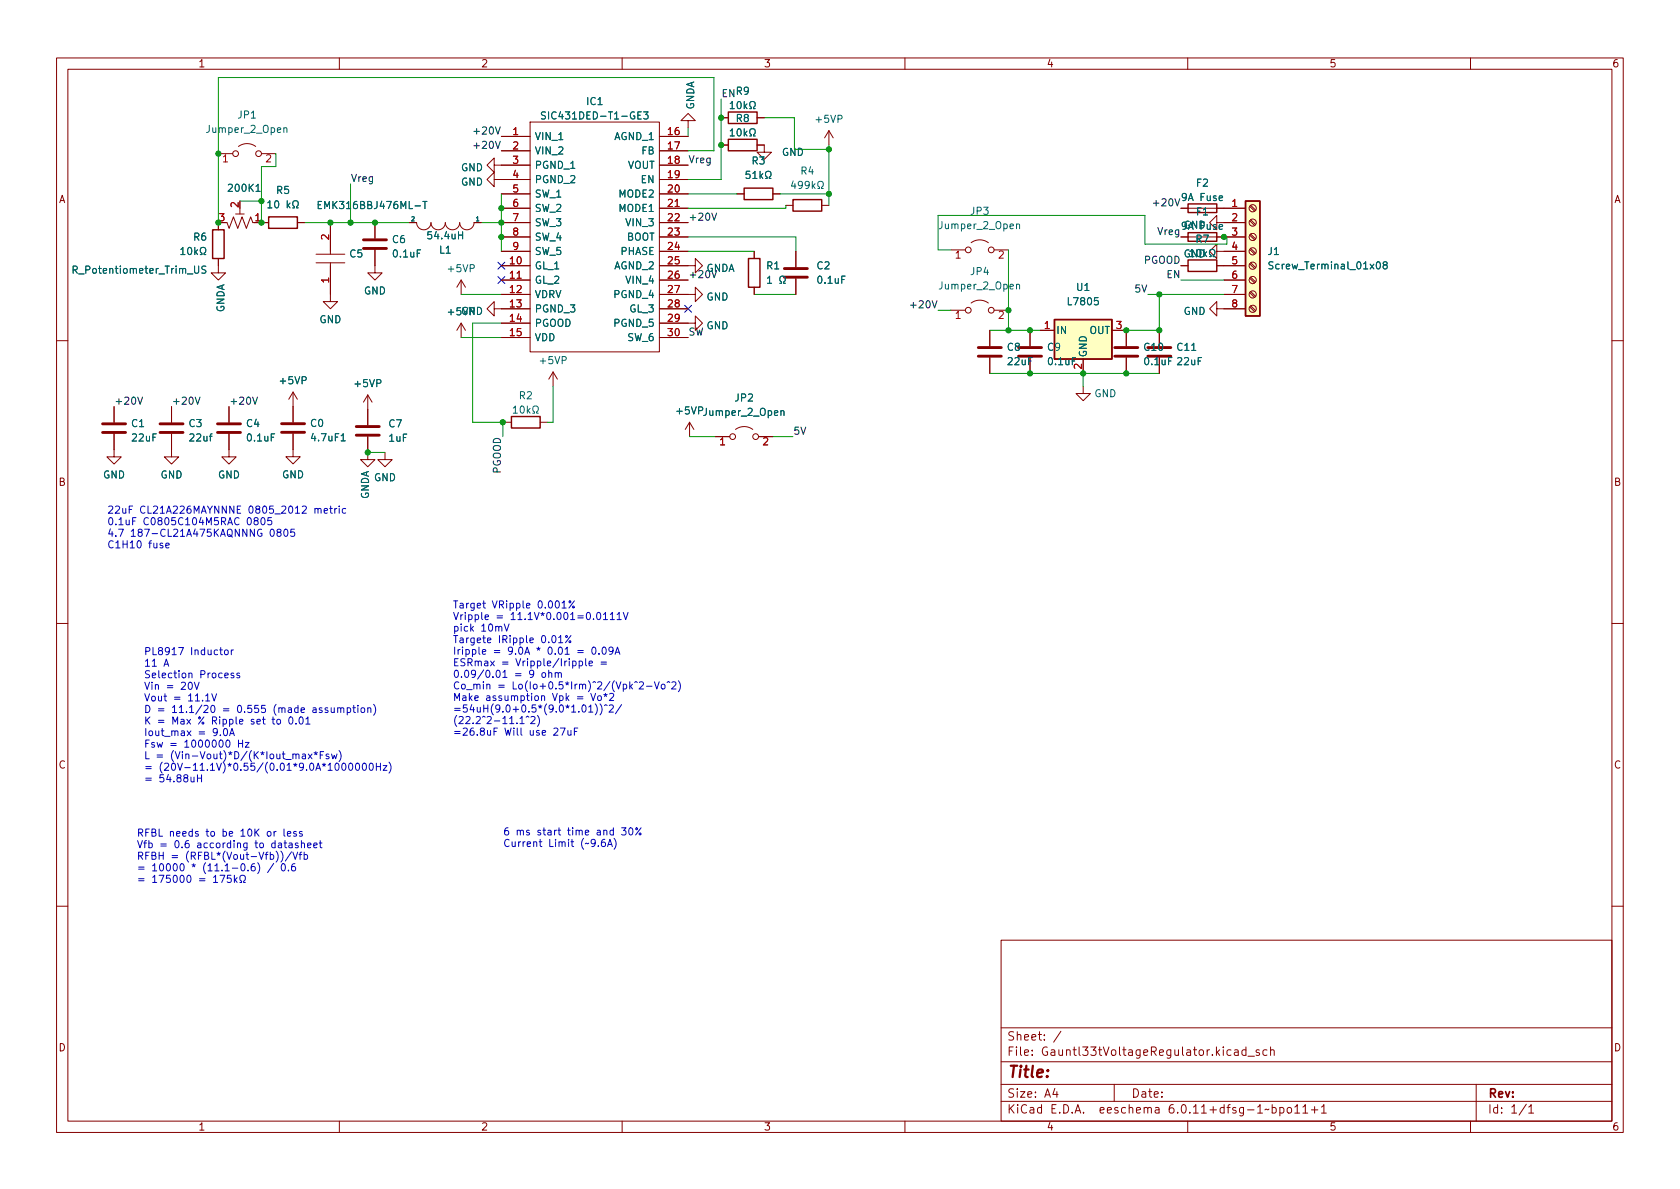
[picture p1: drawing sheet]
<svg xmlns="http://www.w3.org/2000/svg" width="297mm" height="210mm" viewBox="0 0 297 210" stroke-linecap="round" stroke-linejoin="round" font-family="sans-serif">
<g fill="none" stroke="#840000" stroke-width=".18">
<path d="M10 10.2h277v190.1h-277zM12 12.2h273v186.1h-273zM60 10.2v2M110 10.2v2M160 10.2v2M210 10.2v2M260 10.2v2M38.6 27.2h2.5M38.6 39.4v1.2M39.9 39.4h.2l.4 1 .8-2.1 .7 2.1 .8-2.1 .8 2.1 .7-2.1 .4 1.1M41.7 37.8h1.5M42.2 25.9a2.54 2.54 0 0 1 3 0"/>
<path d="M42.4 36.8v1M45 39.4h2.5M46.2 27.2h2.6M52.6 39.4h1.2M58.4 39.4v5.6M66.3 39.4v2.8M72.4 39.4h1.3a1.27 1.27 0 0 0 1.2 1.2 1.27 1.27 0 0 0 1.3-1.2 1.27 1.27 0 0 0 1.3 1.2 1.27 1.27 0 0 0 1.2-1.2 1.27 1.27 0 0 0 1.3 1.2 1.27 1.27 0 0 0 1.3-1.2 1.27 1.27 0 0 0 1.2 1.2 1.27 1.27 0 0 0 1.3-1.2h1.3M87.4 29.2v-1.3l-1.3 1.3 1.3 1.3v-1.3h6.3M87.4 31.7v-1.2l-1.3 1.2 1.3 1.3v-1.3h6.3M88.6 34.3h5.1M88.6 36.8h5.1M88.6 39.4h5.1"/>
<path d="M88.6 24.1h5.1M88.6 26.7h5.1M93.7 21.6h22.9v40.6h-22.9zM116.6 34.3h5.1M116.6 36.8h5.1M116.6 39.4h5.1M116.6 24.1h5.1M116.6 26.7h5.1M116.6 29.2h5.1M116.6 31.7h5.1M121.7 21.3h1.2l-1.2-1.2-1.3 1.2h1.3v1.3M127.5 20.8h1.3"/>
<path d="M127.5 25.6h1.3M130.3 34.3h1.3M133.9 25.6h1.2v1.3h1.3l-1.3 1.3-1.2-1.3h1.2M133.9 20.8h1.2M136.7 34.3h1.2M138.9 36.3h1.3M145.3 36.3h1.3M146.6 23.1l-.8 1.3M146.6 23.1v2.5M146.6 23.1l.7 1.3M208.8 36.8h11.4M215.1 39.4v-1.3l-1.2 1.3 1.2 1.2v-1.2h5.1"/>
<path d="M221 39l.8 .9M221 36.5l.8 .8M221.1 38.9l.9 .8M221.1 36.3l.9 .9M38.6 45.7v2.6h-1.3l1.3 1.2 1.3-1.2h-1.3M55.9 46.5h5.1M55.9 45h5.1M58.4 46.5v6.8h1.3l-1.3 1.3-1.3-1.3h1.3M66.3 44.2v4.1h1.3l-1.3 1.2-1.3-1.2h1.3M81.5 57.1l-.7 1.3M81.5 49.5v2.6M81.5 57.1v2.6"/>
<path d="M81.5 57.1l.8 1.3M81.5 49.5l-.7 1.3M81.5 49.5l.8 1.3M87.4 54.6v-1.3l-1.3 1.3 1.3 1.3v-1.3h6.3M88.6 41.9h5.1M88.6 44.4h5.1M88.6 47h5.1M88.6 49.5h5.1M88.6 52.1h5.1M88.6 57.1h5.1M88.6 59.7h5.1M116.6 47h6.3v-1.3l1.3 1.3-1.3 1.3v-1.3"/>
<path d="M116.6 57.1h6.3v-1.2l1.3 1.2-1.3 1.3v-1.3M116.6 52.1h6.3v-1.3l1.3 1.3-1.3 1.2v-1.2M116.6 41.9h5.1M116.6 44.4h5.1M116.6 49.5h5.1M116.6 54.6h5.1M116.6 59.7h5.1M133.3 44.4v1.3M133.3 50.8v1.3M140.7 44.4v2.8M140.7 49.3v2.8M168.1 44.2h2.6"/>
<path d="M168.1 54.9h2.6M171.7 42.9a2.54 2.54 0 0 1 3.1 0M171.7 53.6a2.54 2.54 0 0 1 3.1 0M175 58.4v2.8M175.8 44.2h2.5M175.8 54.9h2.5M182.1 58.4v2.8M183.9 58.4h2.5M196.6 58.4h2.5v2.8M205 58.4v2.8M208.8 41.9h11.4M208.8 47h1.3"/>
<path d="M215.1 44.4v-1.2l-1.2 1.2 1.2 1.3v-1.3h5.1M215.1 54.6v-1.3l-1.2 1.3 1.2 1.3v-1.3h5.1M215.1 47h5.1M216.4 49.5h3.8M216.4 52.1h3.8M221 54.3l.8 .8M221 51.7l.8 .9M221 49.2l.8 .8M221 46.7l.8 .8M221 44.1l.8 .9M221 41.6l.8 .8M221.1 54.1l.9 .8"/>
<path d="M221.1 51.6l.9 .8M221.1 49l.9 .9M221.1 46.5l.9 .8M221.1 43.9l.9 .9M221.1 41.4l.9 .8M10 60.2h2M20.2 76.7v4.1h1.2l-1.2 1.3-1.3-1.3h1.3M20.2 71.9v2.8M30.3 76.7v4.1h1.3l-1.3 1.3-1.2-1.3h1.2M30.3 71.9v2.8M40.5 76.7v4.1h1.3l-1.3 1.3-1.3-1.3h1.3M40.5 71.9v2.8"/>
<path d="M51.8 76.7v4.1h1.3l-1.3 1.2-1.3-1.2h1.3M51.8 69.3v5.4M51.8 69.3l-.7 1.3M51.8 69.3l.8 1.3M65 77.2v4.1h1.3l-1.3 1.2-1.2-1.2h1.2M65 69.8l-.7 1.3M65 69.8v5.4M65 69.8l.8 1.3M89.2 74.7h1.2M95.5 74.7h1.3M97.8 65.8l-.8 1.3M97.8 65.8v2.5"/>
<path d="M97.8 65.8l.8 1.3M121.9 74.7l-.7 1.2M121.9 74.7v2.5M121.9 74.7l.8 1.2M126.5 77.2h2.5M130 75.9a2.54 2.54 0 0 1 3.1 0M134.1 77.2h2.6M175 63.2v2.8M182.1 63.2v2.8M191.5 68.3v1.3h1.3l-1.3 1.3-1.3-1.3h1.3M191.5 63.5v2.5M199.1 63.2v2.8"/>
<path d="M205 63.2v2.8M285 60.2h2M68.1 80v1.3h1.2l-1.2 1.2-1.3-1.2h1.3M10 110.2h2M285 110.2h2M10 160.2h2M177 166.3h108v32h-108zM285 160.2h2M60 198.3v2M110 198.3v2M160 198.3v2M177 194.8h108"/>
<path d="M177 191.8h108M177 187.8h108M177 181.8h108M182.5 186.5v.1M182.5 185.7v.1M184.6 183.8v.1M184.6 183v.1M187.6 182.4l-1.3 1.9M197 191.8v3M204.3 195.9h.6v.9M204.9 196.2l-.5 .1a.29 .29 0 0 0-.2 .2 .29 .29 0 0 0 .2 .3h.5M210 198.3v2"/>
<path d="M220.3 185.7l-.4-.1-.3 .3v.4l.1 .3h.6M220.3 185.1v1.5M220.6 186.8h1.2M222.6 185.7l-.3-.1-.2 .2v.3l.5 .1v.4h-.5M224 185.7l-.4-.1-.3 .3v.4l.1 .3h.6M224.6 185.8l.3-.2 .3 .1 .1 .9M224.6 185.1v1.5M228.9 196.8h.9M230.4 195.8l.4-.5v1.5M230.4 196.8h.8M231.9 196.3h1.1M232.4 195.7v1.1"/>
<path d="M233.6 195.8l.5-.5v1.5M233.6 196.8h.9M260 198.3v2M261 191.8v6.5M270.3 195.8l.4-.5v1.5M270.3 196.8h.9"/>
<circle cx="41.7" cy="27.2" r=".51"/>
<circle cx="45.7" cy="27.2" r=".51"/>
<circle cx="221.5" cy="36.8" r=".63"/>
<circle cx="221.5" cy="39.4" r=".63"/>
<circle cx="171.2" cy="54.9" r=".51"/>
<circle cx="171.2" cy="44.2" r=".51"/>
<circle cx="175.3" cy="54.9" r=".51"/>
<circle cx="175.3" cy="44.2" r=".51"/>
<circle cx="221.5" cy="47" r=".63"/>
<circle cx="221.5" cy="41.9" r=".63"/>
<circle cx="221.5" cy="52.1" r=".63"/>
<circle cx="221.5" cy="49.5" r=".63"/>
<circle cx="221.5" cy="44.4" r=".63"/>
<circle cx="221.5" cy="54.6" r=".63"/>
<circle cx="129.5" cy="77.2" r=".51"/>
<circle cx="133.6" cy="77.2" r=".51"/>
</g>
<g fill="none" stroke="#840000" stroke-width=".25">
<path d="M128.8 19.8h5.1v2h-5.1zM47.5 38.3h5.1v2.1h-5.1zM128.8 24.6h5.1v2.1h-5.1zM131.6 33.3h5.1v2h-5.1zM140.2 35.3h5.1v2h-5.1zM210.1 36.1h5v1.5h-5zM220.2 35.6h2.6v20.3h-2.6zM37.6 40.6h2v5.1h-2zM132.3 45.7h2.1v5.1h-2.1zM186.4 56.5h10.2v7h-10.2zM210.1 41.1h5v1.6h-5zM210.1 46h5v2h-5z"/>
<path d="M90.4 73.7h5.1v2h-5.1z"/>
</g>
<g fill="none" stroke="#006464" stroke-width=".18">
<path d="M113.4 19.8h-.6v1.2h.6M113.8 19.8h.8l-.4 .5 .3 .1v.5l-.2 .1-.5-.1M129.1 18.3l.4-.4v1.3M129.1 19.2h.7M130.4 18.1l.2-.2a.68 .68 0 0 1 .5 .7 .68 .68 0 0 1-.5 .6l-.2-.1-.1-.4zM131.6 17.9v1.3M131.7 18.7l.4 .5M132.1 18.4l-.5 .5M132.6 19.2h.3v-.2a.54 .54 0 0 1-.3-.8 .54 .54 0 0 1 .7-.2 .58 .58 0 0 1-.1 1v.2h.3M45.3 32.9l.3-.3v1.2M45.3 33.8h.7M50.2 22.7l.2-.1h.3v.8"/>
<path d="M50.2 22.6v.8M50.8 35.5v1.3M50.9 36.3l.4 .5M51.3 35.9l-.5 .5M51.8 36.8h.3v-.3a.54 .54 0 0 1-.3-.7 .54 .54 0 0 1 .7-.2 .58 .58 0 0 1-.1 .9v.3h.3M56.3 36.2h.4M56.9 35.6h-.6v1.3h.6M57.4 36.9v-1.3l.4 .9 .5-.9v1.3M58.9 35.6v1.3M59 36.2l.6 .7M59.6 35.6l-.7 .7M60 35.6h.8l-.4 .5 .3 .1v.6l-.1 .1-.6-.1"/>
<path d="M61.3 36l.3-.4v1.3M61.3 36.9h.7M63.1 35.6l-.4 .1a.86 .86 0 0 0 0 1.2l.5-.1v-.5l-.2-.2-.4 .1-.1 .1M63.8 36.2h.5l.1-.2v-.3l-.6-.1v1.3h.4l.2-.1 .1-.3-.3-.3M65 36.2h.6l.1-.2-.1-.3-.6-.1v1.3h.5l.2-.1 .1-.3-.3-.3M66.7 35.6v.9a.41 .41 0 0 1-.5 .4M67.5 35.6l-.3 .9h.8M67.8 36v.9M68.4 35.6h.8l-.5 1.3M70.2 35.6l-.3 .1a.86 .86 0 0 0 0 1.2l.4-.1 .1-.5-.3-.2h-.2l-.3 .2M70.9 36.9v-1.3l.4 .9 .4-.9v1.3M72.3 35.6v1.3h.7"/>
<path d="M73.4 36.4h.9M74.8 35.6h.7M75.1 35.6v1.3M112.8 20.4h.4M129.1 23.1l.4-.3v1.2M129.1 24h.7M130.4 22.9l.2-.1a.68 .68 0 0 1 .5 .6 .68 .68 0 0 1-.5 .6l-.2-.1-.1-.3zM131.6 22.8v1.2M131.7 23.6l.4 .4M132.1 23.2l-.5 .5M132.6 24h.3v-.2a.54 .54 0 0 1-.3-.7 .54 .54 0 0 1 .7-.3 .58 .58 0 0 1-.1 1v.2h.3M132.6 30.3h-.6l-.1 .6 .2-.1h.4l.1 .2v.4l-.2 .2-.5-.2"/>
<path d="M133.1 30.6l.4-.3v1.3M133.1 31.6h.7M134.4 30.3v1.3M134.5 31.1l.4 .5M134.9 30.7l-.5 .5M135.4 31.6h.3v-.3a.54 .54 0 0 1-.3-.7 .54 .54 0 0 1 .7-.3 .58 .58 0 0 1-.1 1v.3h.3M140.2 32l-.3 .9h.8M140.5 32.5v.8M141.9 32.6l-.3 .3h-.2l-.3-.3 .2-.5h.3l.2 .1a.84 .84 0 0 1-.3 1.1h-.2M143.1 32.6l-.3 .3h-.2l-.2-.3 .1-.5h.3l.2 .1a.84 .84 0 0 1-.3 1.1h-.2M143.6 32.1v1.2M143.7 32.9l.4 .4"/>
<path d="M144.1 32.5l-.5 .5M144.6 33.3h.3v-.2a.54 .54 0 0 1-.3-.7 .54 .54 0 0 1 .8-.3 .58 .58 0 0 1-.1 1v.2h.3M148.2 21h.6l.1-.2-.1-.3-.6-.1v1.3M179.7 39.7l.2-.1 .3 .1 .1 .7M179.7 39.6v.8M32 44.1l.3-.4v1.3M32 45h.7M33.3 43.9l.2-.2a.68 .68 0 0 1 .4 .7 .68 .68 0 0 1-.4 .6l-.2-.1-.1-.4zM34.4 47.1v1l.2 .2h.4l.1-.2v-1M34.4 43.7v1.3M34.6 44.5l.3 .5M34.9 44.2l-.5 .5"/>
<path d="M35.4 45h.3v-.2a.54 .54 0 0 1-.3-.8 .54 .54 0 0 1 .8-.2 .58 .58 0 0 1-.1 1v.2h.3M36.4 47.1h-.5l-.2 .1v.3l.6 .3 .1 .3-.2 .2h-.5M74.4 44.2h-.6v1.3M81.1 41.6h.7M81.8 41v1.2M83.1 47.5l.6-.1 .2-.2-.1-.3-.7-.1v1.3M137.9 50.1h.3v-.2a.54 .54 0 0 1-.3-.8 .54 .54 0 0 1 .8-.2 .58 .58 0 0 1-.2 1v.2h.3M149.4 48.8h-.6v1.3M179.7 50.4l.2-.1h.3l.1 .8M179.7 50.3v.8M194.1 52.6h-.6v.6l.2-.1 .4 .1 .1 .2-.1 .4-.1 .1-.5-.1M213.8 45.4h.3v-.3a.54 .54 0 0 1-.2-.7 .54 .54 0 0 1 .7-.2 .58 .58 0 0 1-.1 .9v.3h.3"/>
<path d="M243.5 46.4l.1-.1a.68 .68 0 0 1 .5 .6 .68 .68 0 0 1-.5 .7l-.1-.2-.2-.3zM244.8 46.8l-.3-.2 .1-.2 .2-.1h.4l.1 .2-.1 .2-.5 .2-.2 .2v.2l.3 .3 .4-.1 .1-.2-.1-.3-.2-.2M37 77.1h.5M37.5 76.7l-.3 .2v1.1M48.6 76.7h-.6v1.3M53.4 67.3l.6-.1 .1-.2v-.3l-.7-.1v1.3M60.3 77.1l.4-.4v1.3M60.3 78h.7M66.6 67.8l.6-.1 .2-.2-.1-.3-.7-.1v1.3M90.8 72.2l.3-.4v1.3M90.8 73.1h.7M92.1 71.9l.2-.1a.68 .68 0 0 1 .4 .6 .68 .68 0 0 1-.4 .7l-.2-.2-.1-.3z"/>
<path d="M93.2 71.8v1.3M93.4 72.6l.3 .5M93.7 72.2l-.5 .5M94.2 73.1h.3v-.3a.54 .54 0 0 1-.3-.7 .54 .54 0 0 1 .8-.2 .58 .58 0 0 1-.1 .9v.3h.3M99.4 63.7h.6l.1-.2v-.3l-.7-.1v1.2M138.1 72.7l.2-.1 .3 .1v.8M138.1 72.6v.9M190.2 63.2h-.6v1.3M207.2 63.2h-.6v1.3M210.7 62h.7"/>
</g>
<path d="M39.5 27.7l.4-.3v1.2M47.1 27.5l.5-.1 .3 .3-.8 .9h.8M119.4 36.5h.7M91.4 49.2h.8M169.1 44.7l.3-.3v1.3M169.1 55.4l.3-.3v1.2M176.7 44.5l.5-.1 .2 .3-.8 1h.8M176.7 55.2l.5-.1 .2 .3-.8 .9h.8M127.4 77.8l.4-.4v1.3M135 77.5l.5-.1 .2 .4-.7 .9h.7" fill="none" stroke="#a90000" stroke-width=".18"/>
<g fill="#ffffc2" stroke="#ffffc2" stroke-width=".18">
<path d="M220.2 35.6h2.6v20.3h-2.6z"/>
<path d="M186.4 56.5h10.2v7h-10.2z"/>
</g>
<g fill="none" stroke="#840000" stroke-width=".51">
<path d="M64.3 43.9h4M64.3 42.4h4M138.7 47.5h4M138.7 49h4M18.1 76.5h4.1M18.1 74.9h4.1M28.3 76.5h4.1M28.3 74.9h4.1M38.5 76.5h4M38.5 74.9h4M49.8 76.4h4M49.8 74.9h4"/>
<path d="M63 75.4h4.1M63 77h4.1M173 63h4M173 61.5h4M180.1 63h4M180.1 61.5h4M197.1 63h4.1M197.1 61.5h4.1M202.9 63h4.1M202.9 61.5h4.1"/>
</g>
<path d="M87.6 22.4l.4 1.3 .4-1.3M87.6 25l.4 1.3 .4-1.3M125.9 37.7l.4 1.3 .4-1.3M207.7 35.1l.5 1.3 .4-1.3M125.9 47.8l.4 1.3 .4-1.3M164.8 53.2l.4 1.2 .5-1.2M24.4 70.2l.4 1.3 .4-1.3M34.5 70.2l.4 1.3 .5-1.3M44.7 70.2l.4 1.3 .4-1.3" fill="none" stroke="#0f0f0f" stroke-width=".18"/>
<g fill="none" stroke="#0000c2" stroke-width=".18">
<path d="M24.1 91.5h-.7v1.3M24.4 95.7l.1-.1a.68 .68 0 0 1 .5 .7 .68 .68 0 0 1-.5 .6l-.1-.1-.2-.4zM42 90.1h.4M42.3 91.7a.6 .6 0 0 0-.9 .4 .6 .6 0 0 0 .6 .7l.3-.1M42.6 89.5h-.6v1.3h.6M45 93.6v1.2l-.7-1.2v1.2M46.2 93.6a.59 .59 0 0 0-.7 .6 .59 .59 0 0 0 .7 .6l.1-.5h-.2M53.4 89.6l.5-.1 .3 .4-.8 .9h.8M26.9 117.8h.8M31.6 114.5h.8l-.5 1.3M33.4 119.1l.2-.1 .3 .1v.8M33.4 119v.9"/>
<path d="M40.9 114.9v.9M41.3 114.9l-.4 .3M42.3 119.1l-.3-.1-.1 .2v.2l.4 .1v.3h-.4M85.3 115.3l.6-.1-.1-.3h-.3l-.2 .1v.6h.5M85.3 106.7h.5M85.5 106.3v1l.3 .2M85.8 109.1l.6-.1-.1-.2-.3-.1-.2 .2v.6h.5M86.2 113.2l.6-.1-.1-.2-.3-.1-.2 .2 .1 .6h.4M87.9 118.6l.1-.1a.68 .68 0 0 1 .4 .7 .68 .68 0 0 1-.4 .6 .84 .84 0 0 1-.1-1.2zM88.9 118.9l.4-.4v1.3M88.9 119.8h.7M93.7 113.2l.6-.1-.1-.2-.3-.1-.2 .2 .1 .6h.4"/>
<path d="M102.4 117l.4-.1 .2 .2-.1 .6h-.5M103.6 116.5v1.1l.1 .1M104.2 117.3l.6-.1-.1-.2-.4-.1-.1 .2v.6h.5M104.8 114.6l.1-.2a.68 .68 0 0 1 .5 .7 .68 .68 0 0 1-.5 .6l-.1-.1-.2-.4zM107.9 109.6h.7M109.1 108.7l.4-.4v1.3M109.1 109.6h.7M110.2 108.3l.4 1.3 .5-1.3M33.1 129.2l.7 .9M33.8 129.2l-.7 .9M34.9 137.6h.7M35.6 137v1.3"/>
<path d="M37.5 124.8l.1-.1a.68 .68 0 0 1 .4 .7 .68 .68 0 0 1-.4 .6 .84 .84 0 0 1-.1-1.2zM40.1 131l.1-.1a.68 .68 0 0 1 .5 .6 .68 .68 0 0 1-.5 .6l-.1-.1-.2-.3zM48.1 127.2h.5M51.2 126.9l.2-.1a.68 .68 0 0 1 .4 .6 .68 .68 0 0 1-.4 .6l-.2-.1-.1-.3zM55.5 133.1l.3 .1 .3-.1M55.7 133.5l.1-.3 .2 .3M55.8 132.9v.3M55.9 125.5h-.4l-.2 .2 .2 .3 .4-.1M56.6 133.5h.4M57.2 132.9h-.6v1.3M58.1 133.4l-.3-.1-.2 .2 .1 .2 .4 .1v.3h-.5M58.6 133.3l.3 .9 .2-.6 .2 .6 .3-.9"/>
<path d="M59.9 132.7a1.46 1.46 0 0 1 0 2M61.8 135.1l.1-.1a.68 .68 0 0 1 .5 .6 .68 .68 0 0 1-.5 .6l-.1-.1-.2-.4zM63 135h.2a.68 .68 0 0 1 .4 .6 .68 .68 0 0 1-.4 .6 .84 .84 0 0 1-.2-1.2zM64.2 135.1l.2-.1a.68 .68 0 0 1 .4 .6 .68 .68 0 0 1-.4 .6l-.2-.1-.1-.4zM65.5 135h.1a.68 .68 0 0 1 .4 .6 .68 .68 0 0 1-.4 .6 .84 .84 0 0 1-.1-1.2zM66.1 124.5a1.46 1.46 0 0 1 0 2M66.5 135v1.2M66.5 135.6h.8M67.3 135v1.2M67.7 135.4h.7l-.7 .8h.7M68.8 134.8a1.46 1.46 0 0 1 0 1.9M86.1 121.1l.2-.1h.3v.8"/>
<path d="M87.3 129.3h.5M87.9 128.7h-.6v1.3M93.9 126.8l.5-.1 .2 .4-.8 .9h.8M95 126.5a1.46 1.46 0 0 1 0 2M95.7 123.2l.2-.2 .3 .1 .1 .8M95.7 123v.9M104.1 125l.4-.3v1.2M104.1 125.9h.7M105.2 124.5a1.46 1.46 0 0 1 0 1.9M106.1 124.5a1.46 1.46 0 0 1 0 1.9M106.9 124.8l.2-.2 .3 .2M107.7 124.8l.5-.1 .2 .3-.7 .9h.7"/>
<path d="M109.9 124.6l-1.1 1.6M115.7 120.6l.4 1.2 .5-1.2M117 121h.3l.3 .2v.4l-.3 .2h-.3l-.1-.2zM117.9 120.7l.3-.2 .2 .2M118.8 120.7l.5-.1 .2 .3-.8 .9h.8M119.9 120.4a1.46 1.46 0 0 1 0 1.9M31.9 152.9l.2-.2a.68 .68 0 0 1 .5 .7 .68 .68 0 0 1-.5 .6l-.2-.1-.1-.4zM33.2 154.8h.1a.68 .68 0 0 1 .5 .6 .68 .68 0 0 1-.5 .6 .84 .84 0 0 1-.1-1.2zM37.8 155.1l.3-.3v1.2M37.8 156h.7M38.9 154.8h.8l-.5 1.2M40.8 154.8h-.6v.6l.2-.1h.4l.1 .2-.1 .4-.1 .1-.5-.1"/>
<path d="M41.4 154.8v1.2M41.6 155.6l.3 .4M41.9 155.2l-.5 .5M42.4 156h.3v-.2a.54 .54 0 0 1-.3-.7 .54 .54 0 0 1 .8-.3 .58 .58 0 0 1-.1 1v.2h.3M43.7 149.1v1l-.3 .2h-.3M43.7 149.1h-.4l-.2 .2 .1 .6h.5M45 152.7l-.4 .1a.86 .86 0 0 0 0 1.2l.5-.1v-.4l-.2-.3h-.3l-.2 .3M45.6 152.6a1.46 1.46 0 0 1 0 1.9M50.2 146.6v1.1l.2 .2M51.5 150.6l-1 1.7M51.8 150.7l.4 1.3 .4-1.3M52.9 151.1h.5"/>
<path d="M53.4 150.7l-.3 .2v1.1M53.8 151.2l.3-.1 .3 .3-.1 .5h-.5M53.8 150.7v1.3M56.4 149.1h.5M56.6 148.6v1.1l.3 .2M95.3 148.9h.5M95.5 148.4v1.1l.3 .2M98.7 146.8h.4M98.8 146.4v1.1l.3 .2M101 148.9h.4M101.1 148.4v1.1l.3 .2"/>
</g>
<g fill="none" stroke="#009600" stroke-width=".18">
<path d="M127.5 17.5v14.2h-5.8M42.4 35.6h3.8M48.8 27.2v2.3h-2.6v9.9M53.8 39.4h18.6M62 32.5v6.9M85.1 39.4h3.5M88.6 34.3v10.1M121.7 26.7h4.5v-13h-87.6v25.7M121.7 34.3h8.6M121.7 22.6v1.5M135.1 20.8h5.4v5.6h6.1M137.9 34.3h8.7"/>
<path d="M138.9 36.3v.5h-17.2M146.6 25.6v10.7M81.5 52.1h7.1M81.5 59.7h7.1M88.6 57.1h-5v17.6h5.6M121.7 41.9h19v2.5M121.7 44.4h11.6M133.3 52.1h7.4M165.9 54.9h2.2M175 58.4h8.9M178.3 44.2v14.2M202.9 52.1h13.5"/>
<path d="M205 52.1v6.3h-5.9M208.8 49.5h7.6M216.4 41.9h.5v1.3h-14.5v-5.1h-36.5v6.1h2.2M88.9 74.7v2.5M97.8 68.3v6.4h-1M121.9 77.2h4.6M136.7 77.2h3.5M175 66h30M191.5 66v2.3M65 80h3.1"/>
</g>
<path d="M88 46.4l1.3 1.2M88 48.9l1.3 1.2M89.3 46.4l-1.3 1.2M89.3 48.9l-1.3 1.2M121.1 54l1.2 1.2M122.3 54l-1.2 1.2" fill="none" stroke="#000084" stroke-width=".18"/>
<g fill="#009600" stroke="#009600" stroke-width=".18">
<circle cx="38.6" cy="27.2" r=".46"/>
<circle cx="38.6" cy="39.4" r=".46"/>
<circle cx="46.2" cy="39.4" r=".46"/>
<circle cx="66.3" cy="39.4" r=".46"/>
<circle cx="62" cy="39.4" r=".46"/>
<circle cx="88.6" cy="41.9" r=".46"/>
<circle cx="46.2" cy="35.6" r=".46"/>
<circle cx="88.6" cy="39.4" r=".46"/>
<circle cx="88.6" cy="36.8" r=".46"/>
<circle cx="58.4" cy="39.4" r=".46"/>
<circle cx="191.5" cy="66" r=".46"/>
<circle cx="199.1" cy="66" r=".46"/>
<circle cx="205" cy="52.1" r=".46"/>
<circle cx="178.3" cy="54.9" r=".46"/>
<circle cx="205" cy="58.4" r=".46"/>
<circle cx="199.1" cy="58.4" r=".46"/>
<circle cx="216.4" cy="41.9" r=".46"/>
<circle cx="88.9" cy="74.7" r=".46"/>
<circle cx="178.3" cy="58.4" r=".46"/>
<circle cx="146.6" cy="34.3" r=".46"/>
<circle cx="146.6" cy="26.4" r=".46"/>
<circle cx="182.1" cy="66" r=".46"/>
<circle cx="182.1" cy="58.4" r=".46"/>
<circle cx="127.5" cy="20.8" r=".46"/>
<circle cx="127.5" cy="25.6" r=".46"/>
<circle cx="65" cy="80" r=".46"/>
</g>
<text font-size="2.8" fill="#840000" x="178" y="191.2">Title:</text>
<g font-size="2.1" fill="#840000">
<text x="178" y="184.5">Sheet:</text>
<text x="178" y="187.2">File:</text>
<text x="184.4" y="187.2">Gauntl33tVoltageRegulator.kicad_sch</text>
<text x="178" y="197.4">KiCad</text>
<text x="178" y="194.6">Size:</text>
<text x="184.7" y="194.6">A4</text>
<text x="185.7" y="197.4">E.D.A.</text>
<text x="194.6" y="197.4">eeschema</text>
<text x="200" y="194.6">Date:</text>
<text x="207" y="197.4">6.0.11+dfsg-1~bpo11+1</text>
<text x="263" y="194.6">Rev:</text>
<text x="263" y="197.4">Id:</text>
<text x="267.1" y="197.4">1/1</text>
</g>
<g font-size="1.8" fill="#840000">
<text x="35" y="12.3">1</text>
<text x="85" y="12.3">2</text>
<text x="135" y="12.3">3</text>
<text x="185" y="12.3">4</text>
<text x="235" y="12.3">5</text>
<text x="285" y="12.3">6</text>
<text x="10.4" y="36.3">A</text>
<text x="285.4" y="36.3">A</text>
<text x="10.3" y="86.3">B</text>
<text x="285.3" y="86.3">B</text>
<text x="10.3" y="136.3">C</text>
<text x="285.3" y="136.3">C</text>
<text x="10.3" y="186.3">D</text>
<text x="285.3" y="186.3">D</text>
<text x="35" y="200.3">1</text>
<text x="85" y="200.3">2</text>
<text x="135" y="200.3">3</text>
<text x="185" y="200.3">4</text>
<text x="235" y="200.3">5</text>
<text x="285" y="200.3">6</text>
</g>
<g font-size="1.8" fill="#0f0f0f">
<text x="127.5" y="17.2">ENR9</text>
<text x="83.4" y="23.8">+20V</text>
<text x="83.4" y="26.3">+20V</text>
<text x="121.7" y="28.9">Vreg</text>
<text x="62" y="32.2">Vreg</text>
<text x="121.7" y="39">+20V</text>
<text x="203.6" y="36.5">+20V</text>
<text x="204.5" y="41.6">Vreg</text>
<text x="202.2" y="46.6">PGOOD</text>
<text x="121.7" y="49.2">+20V</text>
<text x="200.5" y="51.7">5V</text>
<text x="206.2" y="49.2">EN</text>
<text x="121.7" y="59.3">SW</text>
<text x="160.6" y="54.5">+20V</text>
<text x="20.2" y="71.6">+20V</text>
<text x="30.3" y="71.6">+20V</text>
<text x="40.5" y="71.6">+20V</text>
<text x="140.2" y="76.9">5V</text>
<text x="88.6" y="83.8" transform="rotate(-90 88.6 83.8)">PGOOD</text>
</g>
<g font-size="1.8" fill="#006464">
<text x="130" y="17.1">R9</text>
<text x="36.3" y="23.9">Jumper_2_Open</text>
<text x="41.9" y="21.3">JP1</text>
<text x="95.4" y="21.5">SIC431DED-T1-GE3</text>
<text x="103.5" y="19">IC1</text>
<text x="123.1" y="19.4" transform="rotate(-90 123.1 19.4)">GNDA</text>
<text x="130" y="22">R8</text>
<text x="143.9" y="22.1">+5VP</text>
<text x="94.5" y="25.1">VIN_1</text>
<text x="94.5" y="27.7">VIN_2</text>
<text x="108.5" y="25.1">AGND_1</text>
<text x="113.3" y="27.7">FB</text>
<text x="132.8" y="29.5">R3</text>
<text x="138.2" y="27.9">GND</text>
<text x="40" y="34.3">200K1</text>
<text x="48.7" y="34.7">R5</text>
<text x="81.4" y="30.7">GND</text>
<text x="81.4" y="33.2">GND</text>
<text x="94.5" y="30.2">PGND_1</text>
<text x="94.5" y="32.8">PGND_2</text>
<text x="94.5" y="35.3">SW_1</text>
<text x="109.3" y="35.3">MODE2</text>
<text x="111" y="30.2">VOUT</text>
<text x="113.2" y="32.8">EN</text>
<text x="141.4" y="31.2">R4</text>
<text x="208.7" y="35.9">9A</text>
<text x="211.4" y="33.4">F2</text>
<text x="212.1" y="35.9">Fuse</text>
<text x="47" y="37.2">10</text>
<text x="94.5" y="37.8">SW_2</text>
<text x="94.5" y="40.4">SW_3</text>
<text x="109.3" y="37.8">MODE1</text>
<text x="110.5" y="40.4">VIN_3</text>
<text x="165.8" y="40.9">Jumper_2_Open</text>
<text x="171.4" y="38.4">JP3</text>
<text x="208.7" y="41">9A</text>
<text x="209.2" y="40.8">GND</text>
<text x="211.4" y="38.5">F1</text>
<text x="212.1" y="41">Fuse</text>
<text x="34.1" y="42.9">R6</text>
<text x="61.7" y="45.9">C5</text>
<text x="69.2" y="43.4">C6</text>
<text x="69.2" y="45.9">0.1uF</text>
<text x="75.3" y="42.7">54.4uH</text>
<text x="77.5" y="45.2">L1</text>
<text x="94.5" y="42.9">SW_4</text>
<text x="94.5" y="45.5">SW_5</text>
<text x="109.6" y="45.5">PHASE</text>
<text x="110.8" y="42.9">BOOT</text>
<text x="209.2" y="45.9">GND</text>
<text x="211.3" y="43.3">R7</text>
<text x="224" y="45.5">J1</text>
<text x="12.6" y="48.8">R_Potentiometer_Trim_US</text>
<text x="64.3" y="52.4">GND</text>
<text x="78.9" y="48.5">+5VP</text>
<text x="94.5" y="48">GL_1</text>
<text x="94.5" y="50.5">GL_2</text>
<text x="94.5" y="53.1">VDRV</text>
<text x="108.4" y="53.1">PGND_4</text>
<text x="108.5" y="48">AGND_2</text>
<text x="110.5" y="50.5">VIN_4</text>
<text x="124.8" y="48.4">GNDA</text>
<text x="124.8" y="53.5">GND</text>
<text x="135.4" y="48">R1</text>
<text x="135.4" y="50.5">1</text>
<text x="144.3" y="48">C2</text>
<text x="144.3" y="50.5">0.1uF</text>
<text x="165.8" y="51.6">Jumper_2_Open</text>
<text x="171.4" y="49">JP4</text>
<text x="190.2" y="51.8">U1</text>
<text x="224" y="48">Screw_Terminal_01x08</text>
<text x="40.1" y="55.3" transform="rotate(-90 40.1 55.3)">GNDA</text>
<text x="56.4" y="57.5">GND</text>
<text x="78.9" y="56.1">+5VP</text>
<text x="81.4" y="56.1">GND</text>
<text x="94.5" y="55.6">PGND_3</text>
<text x="94.5" y="58.2">PGOOD</text>
<text x="108.4" y="58.2">PGND_5</text>
<text x="111.2" y="55.6">GL_3</text>
<text x="124.8" y="58.6">GND</text>
<text x="186.7" y="59.4">IN</text>
<text x="188.5" y="54.4">L7805</text>
<text x="192.6" y="59.4">OUT</text>
<text x="209.2" y="56.1">GND</text>
<text x="94.5" y="60.7">VDD</text>
<text x="95.1" y="64.8">+5VP</text>
<text x="110.8" y="60.7">SW_6</text>
<text x="177.9" y="62.4">C8</text>
<text x="177.9" y="64.9">22uF</text>
<text x="185" y="62.4">C9</text>
<text x="185" y="64.9">0.1uF</text>
<text x="192.5" y="63.2" transform="rotate(-90 192.5 63.2)">GND</text>
<text x="202.1" y="62.4">C10</text>
<text x="202.1" y="64.9">0.1uF</text>
<text x="207.9" y="62.4">C11</text>
<text x="207.9" y="64.9">22uF</text>
<text x="49.2" y="68.3">+5VP</text>
<text x="62.4" y="68.8">+5VP</text>
<text x="91.6" y="71">R2</text>
<text x="129.8" y="71.4">JP2</text>
<text x="193.4" y="70.6">GND</text>
<text x="23.1" y="75.9">C1</text>
<text x="33.3" y="75.9">C3</text>
<text x="43.4" y="75.9">C4</text>
<text x="54.7" y="75.9">C0</text>
<text x="68.6" y="75.9">C7</text>
<text x="119.3" y="73.7">+5VP Jumper_2_Open</text>
<text x="23.1" y="78.4">22uF</text>
<text x="33.3" y="78.4">22uf</text>
<text x="43.4" y="78.4">0.1uF</text>
<text x="54.7" y="78.4">4.7uF1</text>
<text x="68.6" y="78.5">1uF</text>
<text x="18.2" y="85">GND</text>
<text x="28.3" y="85">GND</text>
<text x="38.5" y="85">GND</text>
<text x="49.8" y="85">GND</text>
<text x="65.6" y="88.3" transform="rotate(-90 65.6 88.3)">GNDA</text>
<text x="66.1" y="85.5">GND</text>
</g>
<g font-size="1.8" fill="#a90000">
<text x="90.5" y="23.9">1</text>
<text x="117.8" y="23.9">16</text>
<text x="39.2" y="29.5">1</text>
<text x="90.5" y="26.4">2</text>
<text x="90.5" y="29">3</text>
<text x="117.8" y="26.4">17</text>
<text x="117.8" y="29">18</text>
<text x="90.5" y="31.5">4</text>
<text x="90.5" y="34">5</text>
<text x="117.8" y="31.5">19</text>
<text x="117.8" y="34">20</text>
<text x="38.6" y="39.1">3</text>
<text x="42.2" y="36.9" transform="rotate(-90 42.2 36.9)">2</text>
<text x="44.9" y="39.1">1</text>
<text x="90.5" y="36.6">6</text>
<text x="90.5" y="39.1">7</text>
<text x="90.5" y="41.7">8</text>
<text x="117.8" y="36.6">21</text>
<text x="117.8" y="39.1">22</text>
<text x="117.8" y="41.7">23</text>
<text x="217.6" y="36.6">1</text>
<text x="217.6" y="39.1">2</text>
<text x="217.6" y="41.7">3</text>
<text x="58.2" y="42.6" transform="rotate(-90 58.2 42.6)">2</text>
<text x="89.9" y="46.7">10</text>
<text x="90.5" y="44.2">9</text>
<text x="117.8" y="44.2">24</text>
<text x="117.8" y="46.7">25</text>
<text x="168.7" y="46.5">1</text>
<text x="217.6" y="44.2">4</text>
<text x="217.6" y="46.7">5</text>
<text x="58.2" y="50.2" transform="rotate(-90 58.2 50.2)">1</text>
<text x="89.9" y="49.3">11</text>
<text x="89.9" y="51.8">12</text>
<text x="117.8" y="49.3">26</text>
<text x="117.8" y="51.8">27</text>
<text x="217.6" y="49.3">6</text>
<text x="217.6" y="51.8">7</text>
<text x="89.9" y="54.4">13</text>
<text x="89.9" y="56.9">14</text>
<text x="89.9" y="59.4">15</text>
<text x="117.8" y="54.4">28</text>
<text x="117.8" y="56.9">29</text>
<text x="117.8" y="59.4">30</text>
<text x="168.7" y="57.2">1</text>
<text x="184.5" y="58.2">1</text>
<text x="197.2" y="58.2">3</text>
<text x="217.6" y="54.4">8</text>
<text x="191.3" y="65.4" transform="rotate(-90 191.3 65.4)">2</text>
<text x="127.1" y="79.5">1</text>
</g>
<g font-size="1.8" fill="#0000c2">
<text x="18.9" y="90.8">22uF</text>
<text x="18.9" y="92.9">0.1uF</text>
<text x="18.9" y="94.9">4.7</text>
<text x="23" y="94.9">187-CL21A475KAQNNNG</text>
<text x="24.7" y="90.8">CL21A226MAYNNNE</text>
<text x="25.3" y="92.9">C0805C104M5RAC</text>
<text x="43.7" y="92.9">0805</text>
<text x="44" y="90.8">0805_2012</text>
<text x="47.7" y="94.9">0805</text>
<text x="55.8" y="90.8">metric</text>
<text x="18.9" y="97">C1H10</text>
<text x="26.2" y="97">fuse</text>
<text x="80" y="107.6">Target</text>
<text x="87" y="107.6">VRipple</text>
<text x="95.1" y="107.6">0.001%</text>
<text x="80" y="109.6">Vripple</text>
<text x="80" y="111.7">pick</text>
<text x="80" y="113.7">Targete</text>
<text x="85" y="111.7">10mV</text>
<text x="87.7" y="109.6">=</text>
<text x="88.1" y="113.7">IRipple</text>
<text x="90.4" y="109.6">11.1V*0.001=0.0111V</text>
<text x="95.7" y="113.7">0.01%</text>
<text x="25.4" y="115.8">PL8917</text>
<text x="25.4" y="117.9">11</text>
<text x="25.4" y="119.9">Selection</text>
<text x="28.9" y="117.9">A</text>
<text x="33.7" y="115.8">Inductor</text>
<text x="35.3" y="119.9">Process</text>
<text x="80" y="115.8">Iripple</text>
<text x="80" y="117.8">ESRmax</text>
<text x="80" y="119.9">0.09/0.01</text>
<text x="87.2" y="115.8">=</text>
<text x="88.6" y="117.8">=</text>
<text x="89.9" y="115.8">9.0A</text>
<text x="90.9" y="119.9">=</text>
<text x="91.3" y="117.8">Vripple/Iripple</text>
<text x="93.6" y="119.9">9</text>
<text x="95.1" y="115.8">*</text>
<text x="95.9" y="119.9">ohm</text>
<text x="97.2" y="115.8">0.01</text>
<text x="102.5" y="115.8">=</text>
<text x="105.2" y="115.8">0.09A</text>
<text x="106.4" y="117.8">=</text>
<text x="25.4" y="122">Vin</text>
<text x="25.4" y="124">Vout</text>
<text x="29.4" y="122">=</text>
<text x="30.6" y="124">=</text>
<text x="32.1" y="122">20V</text>
<text x="33.3" y="124">11.1V</text>
<text x="80" y="121.9">Co_min</text>
<text x="80" y="123.9">Make</text>
<text x="80" y="126">=54uH(9.0+0.5*(9.0*1.01))^2/</text>
<text x="85.8" y="123.9">assumption</text>
<text x="88" y="121.9">=</text>
<text x="90.7" y="121.9">Lo(Io+0.5*Irm)^2/(Vpk^2-Vo^2)</text>
<text x="97.8" y="123.9">Vpk</text>
<text x="102.2" y="123.9">=</text>
<text x="104.9" y="123.9">Vo*2</text>
<text x="25.4" y="126.1">D =</text>
<text x="25.4" y="128.1">K =</text>
<text x="25.4" y="130.2">Iout_max</text>
<text x="30.5" y="126.1">11.1/20</text>
<text x="30.5" y="128.1">Max</text>
<text x="35" y="130.2">=</text>
<text x="35.2" y="128.1">% Ripple</text>
<text x="37.7" y="130.2">9.0A</text>
<text x="39.6" y="126.1">=</text>
<text x="42.3" y="126.1">0.555</text>
<text x="44.8" y="128.1">set</text>
<text x="48.8" y="128.1">to</text>
<text x="48.8" y="126.1">(made</text>
<text x="51.8" y="128.1">0.01</text>
<text x="55.9" y="126.1">assumption)</text>
<text x="80" y="128">(22.2^2-11.1^2)</text>
<text x="80" y="130.1">=26.8uF</text>
<text x="89.2" y="130.1">Will</text>
<text x="93.7" y="130.1">use</text>
<text x="98.1" y="130.1">27uF</text>
<text x="25.4" y="132.2">Fsw</text>
<text x="25.4" y="134.2">L =</text>
<text x="25.4" y="136.3">=</text>
<text x="28.1" y="136.3">(20V-11.1V)*0.55/(0.01*9.0A*1000000Hz)</text>
<text x="30" y="132.2">=</text>
<text x="30.2" y="134.2">(Vin-Vout)*D/(K*Iout_max*Fsw)</text>
<text x="32.7" y="132.2">1000000</text>
<text x="42.2" y="132.2">Hz</text>
<text x="25.4" y="138.3">=</text>
<text x="28.1" y="138.3">54.88uH</text>
<text x="24.1" y="147.9">RFBL</text>
<text x="24.1" y="150">Vfb</text>
<text x="28.2" y="150">=</text>
<text x="29.9" y="147.9">needs</text>
<text x="30.9" y="150">0.6</text>
<text x="35" y="150">according</text>
<text x="36.5" y="147.9">to</text>
<text x="39.5" y="147.9">be</text>
<text x="42.9" y="147.9">10K</text>
<text x="45.5" y="150">to</text>
<text x="47.7" y="147.9">or</text>
<text x="48.5" y="150">datasheet</text>
<text x="50.7" y="147.9">less</text>
<text x="88.9" y="147.7">6</text>
<text x="88.9" y="149.8">Current</text>
<text x="91.2" y="147.7">ms</text>
<text x="95.1" y="147.7">start</text>
<text x="97" y="149.8">Limit</text>
<text x="100.6" y="147.7">time</text>
<text x="102.8" y="149.8">(~9.6A)</text>
<text x="105.8" y="147.7">and</text>
<text x="110.4" y="147.7">30%</text>
<text x="24.1" y="152">RFBH</text>
<text x="24.1" y="154.1">=</text>
<text x="26.8" y="154.1">10000</text>
<text x="30.2" y="152">=</text>
<text x="32.9" y="152">(RFBL*(Vout-Vfb))/Vfb</text>
<text x="34" y="154.1">*</text>
<text x="36.1" y="154.1">(11.1-0.6)</text>
<text x="47.7" y="154.1">/</text>
<text x="50.2" y="154.1">0.6</text>
<text x="24.1" y="156.1">=</text>
<text x="26.8" y="156.1">175000</text>
<text x="35.2" y="156.1">=</text>
</g>
<g font-size="1.1" fill="#006464">
<text x="72.6" y="39.1">2</text>
<text x="84" y="39.1">1</text>
</g>
</svg>
